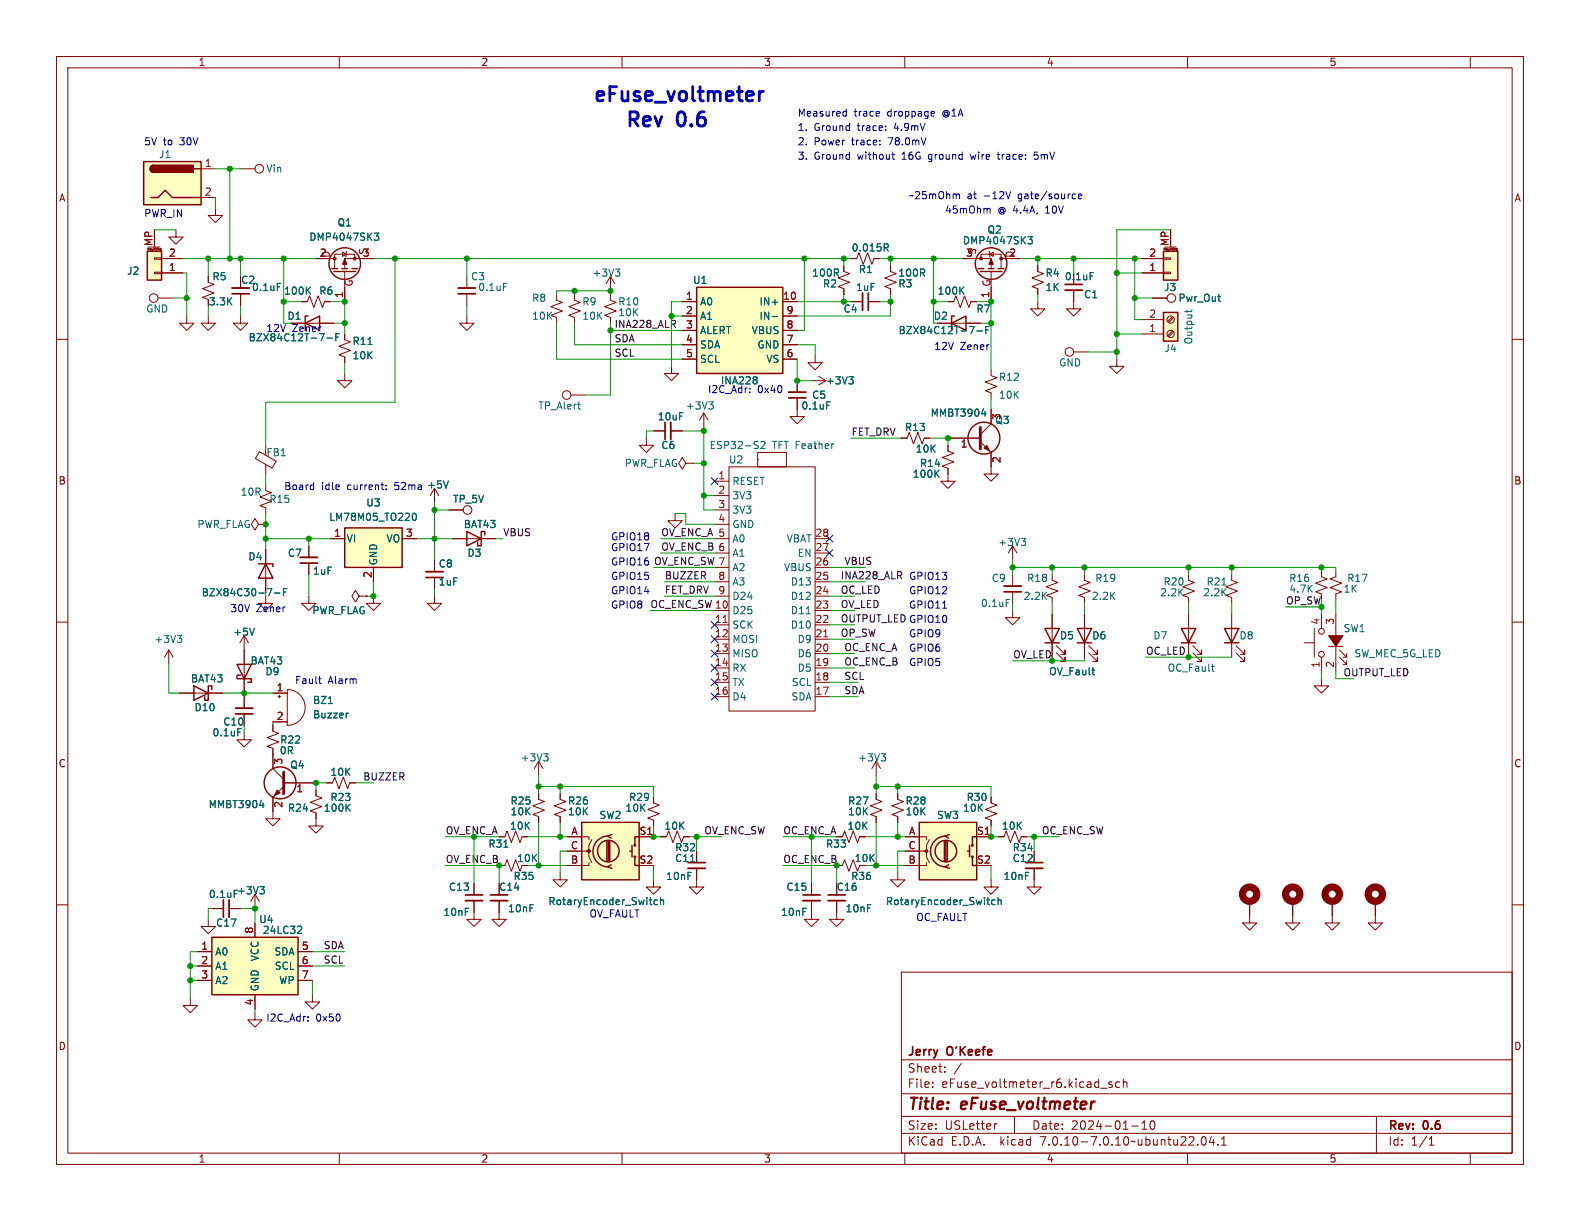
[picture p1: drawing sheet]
<svg xmlns="http://www.w3.org/2000/svg" width="279mm" height="216mm" viewBox="0 0 279 216" stroke-linecap="round" stroke-linejoin="round" font-family="sans-serif">
<g fill="none" stroke="#840000" stroke-width=".18">
<path d="M10 10h259.4v195.9h-259.4zM12 12h255.4v191.9h-255.4zM60 10v2M110 10v2M160 10v2M210 10v2M260 10v2M35.6 29.8h2.5M35.6 34.9h2.5M38.1 36.8v1.3h1.3l-1.3 1.3-1.3-1.3h1.3M42.5 29.8h2.6M10 60h2"/>
<path d="M26.1 44.2v-.3l.1 .2 .2-.2v.3M26.3 43.7h2M27.3 45.6h1.3v.2h-1.3zM27.3 48.1h1.3v.3h-1.3zM27.3 40.6v3.1M27.6 43.9v.3M27.8 43.9h.1M27.9 52.7h2.6M28.3 44.2v-.2h.2v.3M28.3 44.3h.2M28.3 44.2h.1M28.3 44.2h.2"/>
<path d="M28.5 44.3h.1M28.6 45.7h3.8M28.6 48.3h3.8M31.1 40.6v1.3h1.3l-1.3 1.3-1.3-1.3h1.3M33 55.9v1.3h1.3l-1.3 1.2-1.3-1.2h1.3M36.8 55.9v1.3h1.3l-1.3 1.2-1.2-1.2h1.2M36.8 48.9v1l1 .4-2 .8 2 .7-2 .8 1 .4M42.5 55.9v1.3h1.3l-1.3 1.2-1.2-1.2h1.2M42.5 51.9v2.1M53.3 53.3h1.1l.3-1 .8 2.1 .8-2.1 .7 2.1 .4-1.1h1M55.9 45.7h3.3M56.5 57.2h2.6"/>
<path d="M60.6 44.6l.6 .4-.6 .3zM61 59.1v1l1 .4-2.1 .7 2.1 .8-2.1 .7 1.1 .4v1M61 48v5.3M61.3 44.5l-.1 .1v.7l-.1 .2M62.7 45.7v-.7h-3.5v2.5M66 45.7h-5v1.8M82.5 55.9v1.3h1.3l-1.3 1.2-1.2-1.2h1.2M82.5 48.9v2M82.5 51.9v2.1M98.4 52.1v1l1 .4-2 .7 2 .8-2 .8 1 .3v1.1M101.6 52.1v1l1 .4-2 .7 2 .8-2 .8 1 .3v1.1M107.9 52.1v1l1.1 .4-2.1 .7 2.1 .8-2.1 .8 1 .3v1.1"/>
<path d="M107.9 48.9v2.5M107.9 48.9l-.7 1.3M107.9 48.9l.8 1.3M120.6 53.3h2.6M120.6 55.9h2.6M120.6 58.4h2.6M138.4 53.3h2.6M138.4 55.9h2.6M138.4 58.4h2.6M149.2 47v1l1 .4-2 .7 2 .8-2 .8 1 .4v1M150.5 45.7h1l.4-1 .8 2 .7-2 .8 2 .4-1h1M150.5 53.3h2"/>
<path d="M153.5 53.3h2.1M157.5 47v1l1 .4-2 .7 2 .8-2 .8 1 .4v1M165.7 57.2h7.7M167.6 53.3h1.1l.3-1 .8 2.1 .8-2.1 .7 2.1 .4-1.1h1M170.2 45.7h5.1v1.8M173.5 45.7v-.7h3.5v2.5M174.9 44.5l.1 .1v.7l.1 .2M175 45l.6-.4v.7zM175.3 48v5.3M177 45.7h3.3M183.5 53.3v1.3h1.3l-1.3 1.3-1.3-1.3h1.3M183.5 47v1l1 .4-2 .7 2 .8-2 .8 1 .4v1"/>
<path d="M189.9 51.3v3.3h1.2l-1.2 1.3-1.3-1.3h1.3M201.9 45.7h3.8M201.9 48.3h3.8M201.9 59.1h3.8M201.9 56.5h3.8M203.8 52.7h2.6M205.7 45.6h1.3v.2h-1.3zM205.7 48.1h1.3v.3h-1.3zM205.8 44.2v-.3l.1 .2 .2-.2v.3M206 43.7h2M207 40.6v3.1M207.3 43.9v.3"/>
<path d="M207.3 56l-.8 .8M207.3 58.5l-.8 .9M207.5 43.9h.1M207.5 56.2l-.8 .8M207.5 58.7l-.8 .9M208 44.3h.2M208 44.2h.1M208.1 44.2h.1M208.2 44h-.2v.2M208.2 44h.1M208.2 44.3h.1M208.2 44v.3"/>
<path d="M267.4 60h2M45.9 79.9l2.9 1.7-.7 1.2-2.9-1.7zM47 78.7v1.3M61 66v1.3h1.2l-1.2 1.3-1.3-1.3h1.3M101 69.9h2.5M114.3 77.5v1.2h1.3l-1.3 1.3-1.3-1.3h1.3M115.6 76.2h2M118.6 76.2h2M118.7 64.8v1.2h1.3l-1.3 1.3-1.2-1.3h1.2M120.6 61h2.6M120.6 63.5h2.6M124.5 73l-.8 1.3"/>
<path d="M124.5 73v2.6M124.5 73l.7 1.3M125.7 66h.1M138.4 61h2.6M138.4 63.5h2.6M141 70.4v3.3h1.2l-1.2 1.2-1.3-1.2h1.3M141 67.3v2M143.5 67.3h2.5M144.1 62.9v1.2h1.3l-1.3 1.3-1.2-1.3h1.2M144.8 66.5l1.2 .8M146 67.3l-1.2 .8M159.4 77.5h1l.4-1 .7 2 .8-2 .8 2 .3-1h1.1"/>
<path d="M167.6 78.7v1.1l1.1 .3-2.1 .8 2.1 .8-2.1 .7 1 .4v2.3h1.3l-1.3 1.3-1.2-1.3h1.2M167.6 77.5h5.8M173.4 78.1l1.9 1.9v3.8h1.2l-1.2 1.3-1.3-1.3h1.3M175.3 65.4v1l1 .4-2.1 .8 2.1 .7-2.1 .8 1.1 .4v1M175.3 72.4v2.5l-1.9 1.9M189.9 62.2h2.5M197.5 63.5v1.3h1.3l-1.3 1.2-1.3-1.2h1.3M45.7 92.7l-.6-1-.7 1 .7 1 .6-1h1.3M47 85.7v1l1 .4-2 .8 2 .7-2 .8 1 .4v1M47 92.7h.1M47 82.2v1.6M47 97.2v7.6"/>
<path d="M54.6 96.5v2.1M54.6 99.6v2M58.4 95.3h2.6M71.1 95.3h2.6M76.8 86.4l.8 1.2M76.8 86.4v2.5M76.8 99.1v2M76.8 86.4l-.7 1.2M79.4 90.2h2.5M80 95.3h7.6M119.4 90.8v1.3h1.2l-1.2 1.2-1.3-1.2h1.3M121.3 81.9l-.7-1-.6 1 .6 1 .7-1h1.3"/>
<path d="M122.6 81.9h.1M126.4 90.2h2.5M126.4 95.3h2.5M126.4 85.1h2.5M126.4 87.6h2.5M126.4 97.8h2.5M126.4 92.7h2.5M128.9 82.6h15.2v43.1h-15.2zM134 80h5.1v2.6h-5.1zM134 81.3h.1M144.1 95.3h2.6M144.1 97.8h2.6"/>
<path d="M179.1 96.5l-.8 1.3M179.1 96.5v2.6M179.1 96.5l.7 1.3M10 110h2M29.8 114.9l-.7 1.3M29.8 114.9v2.6M29.8 114.9l.8 1.3M43.2 112.4v10.2M43.2 112.4l-.8 1.3M43.2 112.4l.7 1.3M47 105.4v1.3h1.3l-1.3 1.3-1.3-1.3h1.3M54.6 105.4v1.3h1.3l-1.3 1.3-1.3-1.3h1.3"/>
<path d="M63.5 105.4l-.6-1-.7 1 .7 1 .6-1h1.3M64.8 105.4h.1M66 105.4v1.3h1.3l-1.3 1.3-1.2-1.3h1.2M66 100.3v2.6M76.8 105.4v1.3h1.3l-1.3 1.3-1.2-1.3h1.2M76.8 102.1v2M126.4 108h2.5M126.4 110.5h2.5M126.4 113h2.5M126.4 115.6h2.5M126.4 118.1h2.5M126.4 105.4h2.5"/>
<path d="M126.4 102.9h2.5M126.4 100.3h2.5M144.1 108h2.6M144.1 110.5h2.6M144.1 113h2.6M144.1 115.6h2.6M144.1 118.1h2.6M144.1 105.4h2.6M144.1 102.9h2.6M144.1 100.3h2.6M179.1 108v1.2h1.2l-1.2 1.3-1.3-1.3h1.3M179.1 101.6v2"/>
<path d="M179.1 104.6v2.1M186.1 101.6v1l1 .4-2.1 .8 2.1 .7-2.1 .8 1.1 .4v1M186.1 108.6v7.6M186.8 115.4l1.5 1.6v-.8v.8h-.7M186.8 114.2l1.5 1.5v-.8v.8h-.7M191.8 101.6v1l1 .4-2 .8 2 .7-2 .8 1 .4v1M191.8 108.6v7.6M192.5 115.4l1.6 1.6v-.8v.8h-.8M192.5 114.2l1.6 1.5v-.8v.8h-.8M210.2 101.6v1l1 .4-2 .8 2 .7-2 .8 1 .4v1M210.2 108.6v7.6M210.9 115.4l1.6 1.6v-.8v.8h-.8"/>
<path d="M210.9 114.2l1.6 1.5v-.8v.8h-.8M217.8 101.6v1l1 .4-2 .8 2 .7-2 .8 1 .4v1M217.8 108.6v7.6M218.6 115.4l1.5 1.6v-.8v.8h-.8M218.6 114.2l1.5 1.5v-.8v.8h-.8M230.6 113.7h1.8M232.4 111.1v5.1M233.7 101v1l1 .4-2 .7 2 .8-2 .7 1 .4v1M233.7 108.6v2.5M233.7 116.2v2.5M234.9 114.3h2.6M236.2 101v1l-1 .4 2 .7-2 .8 2 .7-1 .4v1"/>
<path d="M236.2 108.6v10.1M236.9 116.2l1.2 1.3M236.9 114.9l1.2 1.3M238.1 116.8v.7h-.6M238.1 115.6v.6h-.6M267.4 110h2M31.7 122.6h7.7M43.2 129.5v1.3h1.2l-1.2 1.3-1.3-1.3h1.3M43.2 123.2v2M43.2 126.2v2.1M48.3 128.3v1l1 .4-2.1 .7 2.1 .8-2.1 .8 1.1 .3v3.6l1.9 1.9M48.3 122.6h2.5"/>
<path d="M48.3 127.6h2.5M49.1 123.2h.6M49.4 122.9v.5M50.2 139.1l-1.9 1.9v3.8h1.2l-1.2 1.3-1.3-1.3h1.3M50.2 138.4h5.7M50.8 121.9a3.2 3.2 0 0 1 3.2 3.2 3.2 3.2 0 0 1-3.2 3.2zM55.9 139.7v1l1 .4-2 .8 2 .7-2 .8 1 .4v2.3h1.2l-1.2 1.2-1.3-1.2h1.3M57.8 138.4h1l.4-1 .7 2 .8-2 .8 2 .3-1h1.1M95.2 134.6v2.6M95.2 134.6l-.7 1.3M95.2 134.6l.8 1.3M126.4 123.2h2.5"/>
<path d="M126.4 120.7h2.5M144.1 123.2h2.6M144.1 120.7h2.6M154.9 134.6v2.6M154.9 134.6l-.7 1.3M154.9 134.6l.8 1.3M233.7 120v1.3h1.2l-1.2 1.3-1.3-1.3h1.3M10 160h2M45.1 158.1v2.6M45.1 158.1l-.8 1.3M45.1 158.1l.7 1.3M83.8 159.3v3.3h1.3l-1.3 1.2-1.3-1.2h1.3"/>
<path d="M83.8 156.2v2M88.3 148h1l.4-1.1 .7 2.1 .8-2.1 .7 2.1 .4-1h1M88.3 153h1l.4-1 .7 2.1 .8-2.1 .7 2.1 .4-1.1M88.3 159.3v3.3h1.2l-1.2 1.2-1.3-1.2h1.3M95.2 140.3v1.1l1.1 .3-2.1 .8 2.1 .8-2.1 .7 1 .4v1M99.1 154.3v1.3h1.2l-1.2 1.2-1.3-1.2h1.3M99.1 140.3v1.1l1 .3-2.1 .8 2.1 .8-2.1 .7 1.1 .4v1M100.3 148h3.8v.5M100.3 150.5h3.8v1l.5 1M104.1 152.5v.5h-3.8M104.6 148.5l-.5 1v1h-.5M113 148h2.6"/>
<path d="M115.6 141v1l1 .4-2 .7 2 .8-2 .8 1 .3v1.1M115.6 155.6v1.2h1.2l-1.2 1.3-1.3-1.3h1.3M116.8 148h1.1l.3-1.1 .8 2.1 .8-2.1 .7 2.1 .4-1h1M123.2 153.5v3.3h1.3l-1.3 1.3-1.3-1.3h1.3M123.2 150.5v2M143.5 159.3v3.3h1.3l-1.3 1.2-1.3-1.2h1.3M143.5 156.2v2M148 159.3v3.3h1.2l-1.2 1.2-1.3-1.2h1.3M148 148h1l.4-1.1 .7 2.1 .8-2.1 .7 2.1 .4-1h1M148 153h1l.4-1 .7 2.1 .8-2.1 .7 2.1 .4-1.1M154.9 140.3v1.1l1.1 .3-2.1 .8 2.1 .8-2.1 .7 1 .4v1M158.7 140.3v1.1l1.1 .3-2.1 .8 2.1 .8-2.1 .7 1 .4v1"/>
<path d="M158.7 154.3v1.3h1.3l-1.3 1.2-1.2-1.2h1.2M160 148h3.8v.5M160 150.5h3.8v1l.5 1M163.8 152.5v.5h-3.8M164.3 148.5l-.5 1v1h-.5M172.7 148h2.6M175.3 141v1l1 .4-2.1 .7 2.1 .8-2.1 .8 1.1 .3v1.1M175.3 155.6v1.2h1.2l-1.2 1.3-1.3-1.3h1.3M176.5 148h1l.4-1.1 .8 2.1 .8-2.1 .7 2.1 .4-1h1M182.9 153.5v3.3h1.2l-1.2 1.3-1.3-1.3h1.3M182.9 150.5v2M221 159.4v3.8h1.2l-1.2 1.3-1.3-1.3h1.3"/>
<path d="M228.6 159.4v3.8h1.3l-1.3 1.3-1.3-1.3h1.3M235.6 159.4v3.8h1.3l-1.3 1.3-1.3-1.3h1.3M243.2 159.4v3.8h1.3l-1.3 1.3-1.3-1.3h1.3M267.4 160h2M33.7 176.5v1.3h1.2l-1.2 1.3-1.3-1.3h1.3M34.9 168.3h2.6M34.9 170.8h2.6M34.9 173.4h2.6M36.8 162.6v1.2h1.3l-1.3 1.3-1.2-1.3h1.2M37.5 160.7h2M40.5 160.7h2M45.1 179.1v1.2h1.3l-1.3 1.3-1.3-1.3h1.3"/>
<path d="M45.1 163.2v2.5M45.1 175.9v2.5M52.7 168.3h2.5M52.7 170.8h2.5M52.7 173.4h2.5M55.2 175.9v1.3h1.3l-1.3 1.2-1.2-1.2h1.2M159.4 171.9h108v32h-108zM159.4 197.4h108M159.4 193.4h108M159.4 187.4h108M164.9 192.1v.2M164.9 191.4v.1"/>
<path d="M167.1 189.4v.2M167.1 188.7v.1M170 188l-1.3 1.9M176.3 198.7l-.3 .1M179.4 197.4v3M194.6 192.4h1.2M196.6 191.4l-.3-.1-.2 .2v.2l.5 .2v.3h-.5M198 191.4l-.4-.1-.3 .3v.4l.1 .2h.6M198.6 191.4l.3-.1 .3 .1 .1 .9M198.6 190.8v1.5M200.1 199.1h1.2M201.9 199.7h.9"/>
<path d="M201.9 198.6l.5-.4v1.5M203.6 198.3l.1-.1a.81 .81 0 0 1 .6 .6 .81 .81 0 0 1-.3 .8l-.1 .1a.81 .81 0 0 1-.6-.6 .81 .81 0 0 1 .3-.8zM243.4 197.4v6.5M60 203.9v2M110 203.9v2M159.4 200.4h108M160 203.9v2M210 203.9v2M211.8 202.3v.2M212.6 201.1l.2-.1a.81 .81 0 0 1 .6 .6 .81 .81 0 0 1-.3 .8l-.2 .1a.81 .81 0 0 1-.3-1.4zM214.2 200.9l-.3 1.1h.9M214.6 201.5v1"/>
<path d="M215.4 202.3v.2M216 202.5h.9M216 201.4l.4-.4v1.5M252.7 202.5h.9M252.7 201.4l.4-.4v1.5M260 203.9v2"/>
<circle cx="45.8" cy="29.8" r=".76"/>
<circle cx="27.2" cy="52.7" r=".76"/>
<circle cx="207" cy="56.5" r=".63"/>
<circle cx="207" cy="59.1" r=".63"/>
<circle cx="207.1" cy="52.7" r=".76"/>
<circle cx="100.2" cy="69.8" r=".76"/>
<circle cx="189.1" cy="62.2" r=".76"/>
<circle cx="82.7" cy="90.2" r=".76"/>
<circle cx="233.7" cy="111.6" r=".51"/>
<circle cx="233.7" cy="115.7" r=".51"/>
</g>
<path d="M193.4 194.8h.2" fill="none" stroke="#840000" stroke-width=".4"/>
<g fill="#840000" stroke="#840000" stroke-width=".18">
<path d="M234.9 112.4h2.6l-1.3 1.9z"/>
<path d="M49 139.7l.5 .5-1 .5z"/>
<path d="M61 45.7l.3 1h-.7z"/>
<path d="M175.3 45.7l.3 1h-.7z"/>
<path d="M174 79.2l.5-.5 .5 1.1z"/>
<circle cx="163.8" cy="150.5" r=".25"/>
<circle cx="62.7" cy="45.7" r=".25"/>
<circle cx="59.2" cy="45.7" r=".25"/>
<circle cx="173.5" cy="45.7" r=".25"/>
<circle cx="177" cy="45.7" r=".25"/>
<circle cx="104.1" cy="150.5" r=".25"/>
</g>
<g fill="none" stroke="#840000" stroke-width="1.3">
<circle cx="221" cy="158.1" r="1.27"/>
<circle cx="228.6" cy="158.1" r="1.27"/>
<circle cx="235.6" cy="158.1" r="1.27"/>
<circle cx="243.2" cy="158.1" r="1.27"/>
</g>
<g fill="none" stroke="#006464" stroke-width=".18">
<path d="M49 50.1h.6M54.3 51.3l.6 .7M54.9 50.7l-.7 .8M57.8 59.8h1M59.4 59.6h.4M60 59h-.6v1.3M66.2 41.2h.8l-.4 .5 .3 .1v.6l-.2 .1-.4-.1M89 50.1h.6M108.8 47.6h.8l-.4 .5M109.4 48.1l.2 .2v.3l-.2 .2M136.6 56h.9M156.4 43.1h.4l.3 .3-.1 .3-.6 .1"/>
<path d="M156.7 43.8l.4 .6M169.9 51.3l.6 .7M170.5 50.7l-.8 .8M172.8 58.5h.9M174.3 58.3h.4M174.9 57.7h-.6v1.3M181.8 41.9h.7l-.4 .4 .4 .2v.5l-.2 .1h-.5M192.8 48.2h.6M209.9 54.8v.5M210.8 54.8l-.2 .3h-1.1M215.3 52.4h.5M215.7 53.3h.1"/>
<path d="M65.1 60.9h.7M102.2 71.5h.4M102.5 72.3h.1M125.3 71.1h.8l-.4 .4M125.9 71.5l.2 .3v.3l-.2 .2M133.8 66.7l.1 .2-.1 .2M133.8 67.2l.1 .2-.1 .4M134.6 78.2l.4-.2 .3 .4-.8 .9h.8M146.2 71.1h.6M150.1 66.6h.8l-.4 .5M150.6 67.1l.3 .2v.3l-.3 .3M173.6 73.2h.8"/>
<path d="M174.2 72.8v.8M72.9 91.2l.1-.3 .2-.2a.68 .68 0 0 1 .4 .7 .68 .68 0 0 1-.4 .6l-.2-.1-.1-.4M79.3 85l-.4 1.3M165.5 83.7l.6 .7M166.1 83.1l-.8 .8M180.6 95.2h.8l-.5 .5M181.1 95.7l.3 .2v.3l-.3 .3M31.4 112.3h.7l-.4 .5M31.9 112.8l.2 .3v.3l-.2 .2M45 111.1l-.4 1.2M47.2 104.1h.9l-.6 1.3M48.6 104.9h.9"/>
<path d="M50.1 104.7h.4M50.7 104.1h-.6v1.3M142.6 108.5h.7M177.9 106h.6M193.1 118.5h.5M193.5 119.3h.1M214.2 117.8h.5M214.5 118.6l.2 .1M216.1 103.4h.7M58.1 124.4h.7M61.6 126.1l-.3 .1M96.1 133.3h.8l-.4 .5"/>
<path d="M96.7 133.8l.2 .2v.3l-.2 .3M155.8 133.3h.8l-.4 .5M156.4 133.8l.2 .2v.3l-.2 .3M45.9 142.4h.8M46 156.8h.7l-.4 .5M46.5 157.3l.2 .2v.3l-.2 .3M46.5 142v.8M61.4 142.7l.5 .8M61.9 142.2l-.7 .7M89.1 149.8h.7M116.3 159.2l-.4-.1-.2 .3 .1 .5h.5M116.8 159.2l.2-.1 .3 .1 .1 .8"/>
<path d="M116.8 158.7v1.3M122.1 152.3h.7M176 159.2l-.4-.1-.2 .3 .1 .5h.5M176.5 159.2l.2-.1 .3 .1v.8M176.5 158.7v1.3M52.8 163.8h.4l.2 .3-.8 .9h.8"/>
</g>
<g fill="none" stroke="#840000" stroke-width=".25">
<path d="M25.4 28.6h10.2v7.6h-10.2zM26.7 34.9h1.2l1.3-1.2 1.3 1.2h5.1M27.2 29.2a.64 .64 0 0 0-.7 .6 .64 .64 0 0 0 .7 .7M34.3 29.8h1.3M26 44.5h2.6v5h-2.6zM54 57.2l2.5-1.3v2.5zM54.5 55.9h-.5v2.5M58.7 47.5h1M59.1 48h3.8M60.5 47.5h1M62.2 47.5h1M123.2 50.8h15.2v15.2h-15.2z"/>
<path d="M168.3 57.2l2.5-1.3v2.5zM168.8 55.9h-.5v2.5M173 47.5h1M173.4 48h3.8M174.8 47.5h1M176.5 47.5h1M205.7 44.5h2.6v5h-2.6zM205.7 55.2h2.6v5.1h-2.6zM45.7 99.7h2.6v.5M47 99.7l1.3 2.5h-2.6zM61 93.3h10.1v7h-10.1zM82.5 94l2.6 1.3-2.6 1.2z"/>
<path d="M85.7 94.6v-.6h-.6v2.5h-.6v-.6M41.9 117.5h2.5l-1.2 2.5zM42.5 119.4h-.6v.6h2.5v.7h-.6M184.8 111.1h2.5l-1.2 2.6zM184.8 113.7h2.5M190.5 111.1h2.5l-1.2 2.6zM190.5 113.7h2.5M208.9 111.1h2.6l-1.3 2.6zM208.9 113.7h2.6M216.5 111.1h2.6l-1.3 2.6zM216.5 113.7h2.6M34.3 121.3l2.5 1.3-2.5 1.2z"/>
<path d="M37.5 121.9v-.6h-.7v2.5h-.6v-.6M102.9 145.4h10.1v10.2h-10.1zM107.3 148.7v3.6M107.6 147.8a2.73 2.73 0 0 0-2.7 2.8 2.73 2.73 0 0 0 2.7 2.7M107.6 148.7v3.6M107.8 148.7v3.6M108.1 152.9l-.7 .4 .8 .2M108.2 147.6l-.8 .2 .7 .4M111.4 150.5h.4M111.8 149.5v2M112.3 151.5v1.5h.7M113 148h-.7v1.5"/>
<path d="M162.6 145.4h10.1v10.2h-10.1zM167 148.7v3.6M167.3 147.8a2.73 2.73 0 0 0-2.8 2.8 2.73 2.73 0 0 0 2.8 2.7M167.3 148.7v3.6M167.5 148.7v3.6M167.8 152.9l-.7 .4 .8 .2M167.9 147.6l-.8 .2 .7 .4M171.1 150.5h.3M171.4 149.5v2M172 151.5v1.5h.7M172.7 148h-.7v1.5M37.5 165.7h15.2v10.2h-15.2z"/>
<circle cx="61" cy="46.6" r="2.79"/>
<circle cx="175.3" cy="46.6" r="2.79"/>
<circle cx="174" cy="77.5" r="2.82"/>
<circle cx="49.5" cy="138.4" r="2.82"/>
<circle cx="107.6" cy="150.5" r="1.9"/>
<circle cx="112.3" cy="149.5" r=".13"/>
<circle cx="112.3" cy="151.5" r=".13"/>
<circle cx="167.3" cy="150.5" r="1.9"/>
<circle cx="172" cy="151.5" r=".13"/>
<circle cx="172" cy="149.5" r=".13"/>
</g>
<g fill="none" stroke="#840000" stroke-width=".33">
<path d="M41 50.9h3.1M81 50.9h3.1M152.5 51.8v3.1M188.3 51.3h3.1M118.6 74.7v3M139.4 69.3h3.1M53.1 98.6h3M75.3 101.1h3.1M177.5 103.6h3.1M41.7 125.2h3M40.5 159.1v3.1M82.3 159.3h3"/>
<path d="M86.7 159.3h3.1M121.7 153.5h3M142 159.3h3M146.4 159.3h3.1M181.4 153.5h3"/>
</g>
<g fill="none" stroke="#840000" stroke-width=".3">
<path d="M41 51.9h3.1M81 51.9h3.1M153.5 51.8v3.1M188.3 50.3h3.1M117.6 74.7v3M139.4 70.4h3.1M53.1 99.6h3M75.3 102.1h3.1M177.5 104.6h3.1M41.7 126.2h3M39.5 159.1v3.1M82.3 158.2h3"/>
<path d="M86.7 158.2h3.1M121.7 152.5h3M142 158.2h3M146.4 158.2h3.1M181.4 152.5h3"/>
</g>
<g fill="#ffffc2" stroke="#ffffc2" stroke-width=".18">
<path d="M37.5 165.7h15.2v10.2h-15.2z"/>
<path d="M162.6 145.4h10.1v10.2h-10.1z"/>
<path d="M26 44.5h2.6v5h-2.6z"/>
<path d="M123.2 50.8h15.2v15.2h-15.2z"/>
<path d="M25.4 28.6h10.2v7.6h-10.2z"/>
<path d="M61 93.3h10.1v7h-10.1z"/>
<path d="M205.7 44.5h2.6v5h-2.6z"/>
<path d="M205.7 55.2h2.6v5.1h-2.6z"/>
<path d="M102.9 145.4h10.1v10.2h-10.1z"/>
</g>
<path d="M173.4 75.6v3.8M50.2 136.5v3.8" fill="none" stroke="#840000" stroke-width=".51"/>
<g fill="#840000" stroke="#840000" stroke-width=".25">
<path d="M26.7 29.4l.5-.2v1.3a.64 .64 0 0 1-.6-.4 .64 .64 0 0 1 .1-.7z"/>
<path d="M27.2 29.2h7v1.3h-7z"/>
</g>
<path d="M127.9 110.1h.7M145.7 112.6h.7" fill="none" stroke="#a90000" stroke-width=".18"/>
<g fill="none" stroke="#0000c2" stroke-width=".18">
<path d="M149.3 19.7l.4 .1M149.7 19.3v1.2M155.5 19.8v.2l-.6 .1M164.8 19.7l.4 .1 .1 .2-.6 .1M149.7 20.5h-.4M155.6 25.5v.1M155.6 24.8v.2M156.6 23v.1M156.6 22.3v.1M157.7 27.3h.5M157.9 28.1l.3 .1M165.2 20.5h-.4"/>
<path d="M169.5 34.3l.1 .2v.6M171.6 27.3l.3 .9M174.7 36.8l.4 .2v.7M176.3 27.3h.5M176.5 26.9v1.1l.3 .2M178.7 33.9l-.4 1.2M182.9 28l.1 .2 .5-.1M183.5 26.9h-.6v.6l.1-.1h.5M190.1 34.3l.1 .1M190.2 35.1h-.1M190.7 34.7l.6-.1-.1-.2-.3-.1-.2 .2 .1 .6h.4M132.6 69.3v.1"/>
<path d="M55.3 85.7l.2 .1M55.5 85.3v1.3M55.5 86.5l-.2 .1M68.3 86.5v.1M68.3 85.8v.1M166.7 107.5h.7M56.3 120h.5M56.5 120.7l.3 .2M54.5 179.8v.1M54.5 180.4v.2"/>
</g>
<path d="M134.3 16.2v1.6M135 16.2a.64 .64 0 0 0-.7 .4" fill="none" stroke="#0000c2" stroke-width=".5"/>
<g fill="none" stroke="#009600" stroke-width=".18">
<path d="M38.1 29.8h4.4M38.1 34.9v1.9M40.6 29.8v15.9M27.3 40.6h3.8M30.5 52.7h2.5M32.4 45.7h23.5M32.4 48.3h.6v7.6M36.8 45.7v3.2M36.8 54v1.9M42.5 45.7v3.2M42.5 54v1.9M50.2 45.7v11.5h1.2"/>
<path d="M50.2 53.3h3.1M58.4 53.3h2.6M59.1 57.2h1.9M61 51.4v7.7M66 45.7h84.5M69.8 45.7v25.4h-22.8v7.6M82.5 45.7v3.2M82.5 54v1.9M98.4 52.1v-.7h9.5v.7M98.4 57.2v6.3h22.2M101.6 57.2v3.8h19M101.6 51.4v.7"/>
<path d="M107.9 58.4h12.7M107.9 57.2v12.7h-4.4M118.7 55.9h1.9M120.6 53.3h-1.9v11.5M141 53.3h9.5M142.2 45.7v12.7h-1.2M149.2 45.7v1.3M149.2 52.1v1.2M155.6 45.7h14.6M155.6 53.3h1.9M157.5 45.7v1.3M157.5 52.1v3.8h-16.5"/>
<path d="M165.1 53.3h2.5M165.1 45.7v11.5M172.7 53.3h2.6v12.1M173.4 57.2h1.9M180.3 45.7h21.6M183.5 45.7v1.3M183.5 52.1v1.2M189.9 45.7v2.6M197.5 48.3h4.4M197.5 59.1h4.4M200.7 52.7h3.1M200.7 45.7v10.8h1.2"/>
<path d="M207 40.6h-9.5v22.9M61 64.1v1.9M115.6 76.2h-1.3v1.3M120.6 76.2h3.9M124.5 75.6v14.6h1.9M141 63.5v3.8h2.5M141 61h3.1v1.9M150.5 77.5h8.9M164.5 77.5h3.1v1.2M175.3 70.5v1.9M192.4 62.2h5.1M47 95.3h11.4"/>
<path d="M47 83.8v1.9M47 90.8v6.4M54.6 95.3v1.2M73.7 95.3h6.3M76.8 88.9v10.2M76.8 90.2h2.6M87.6 95.3h1.3M116.8 95.3h9.6M116.8 97.8h9.6M119.4 90.8h1.9v1.9h5.1M122.6 81.9h1.9M124.5 87.6h1.9"/>
<path d="M179.1 99.1v2.5M29.8 117.5v5.1h1.9M54.6 101.6v3.8M66 102.9v2.5h-1.2M76.8 104.1v1.3M114.9 108h11.5M115.6 100.3h10.8M117.5 105.4h8.9M117.5 102.9h8.9M146.7 105.4h4.4M146.7 100.3h6.3M146.7 108h4.4"/>
<path d="M146.7 102.9h6.3M146.7 115.6h4.4M146.7 113h4.4M146.7 118.1h4.4M146.7 110.5h4.4M179.1 100.3h57.1v.7M179.1 106.7v1.3M186.1 100.3v1.3M186.1 106.7v1.9M191.8 100.3v1.3M191.8 106.7v1.9M191.8 116.2v.6h-12.7"/>
<path d="M202.6 116.2h15.2M210.2 100.3v1.3M210.2 106.7v1.9M217.8 100.3v1.3M217.8 106.7v1.9M227.3 107.3h6.4v1.3M233.7 100.3v.7M233.7 118.7v1.3M236.2 118.7v1.3h3.2M236.2 106v2.6M39.4 122.6h8.9M43.2 122.6v.6"/>
<path d="M43.2 128.3v1.2M48.3 127.6v.7M57.8 138.4h-1.9v1.3M62.9 138.4h3.1M95.2 139.1h20.4v1.9M95.2 137.2v3.1M99.1 139.1v1.2M146.7 123.2h5.1M146.7 120.7h5.1M154.9 139.1h20.4v1.9M154.9 137.2v3.1M158.7 139.1v1.2"/>
<path d="M78.7 153h9.6v3.2M78.7 148h9.6M83.8 148v8.2M93.3 153h7M93.3 148h7M95.2 145.4v7.6M99.1 145.4v2.6M100.3 150.5h-1.2v3.8M115.6 146.1v1.9h1.2M115.6 153v2.6M121.9 148h5.7M123.2 148v2.5"/>
<path d="M138.4 153h9.6v3.2M138.4 148h9.6M143.5 148v8.2M153 153h7M153 148h7M154.9 145.4v7.6M158.7 145.4v2.6M160 150.5h-1.3v3.8M175.3 146.1v1.9h1.2M175.3 153v2.6M181.6 148h5.7M182.9 148v2.5"/>
<path d="M33.7 170.8h1.2M33.7 173.4h1.2M34.9 168.3h-1.2v8.2M37.5 160.7h-.7v1.9M42.5 160.7h2.6v2.5M45.1 178.4v.7M55.2 168.3h5.8M55.2 170.8h5.8M55.2 173.4v2.5"/>
</g>
<g fill="none" stroke="#000084" stroke-width=".18">
<path d="M125.8 84.5l1.2 1.2M127 84.5l-1.2 1.2M146.1 97.2l1.2 1.2M146.1 94.6l1.2 1.3M147.3 97.2l-1.2 1.2M147.3 94.6l-1.2 1.3M125.8 117.5l1.2 1.2M125.8 109.9l1.2 1.2M125.8 112.4l1.2 1.2M125.8 115l1.2 1.2M127 117.5l-1.2 1.2M127 109.9l-1.2 1.2"/>
<path d="M127 115l-1.2 1.2M127 112.4l-1.2 1.2M125.8 120l1.2 1.3M125.8 122.6l1.2 1.2M127 120l-1.2 1.3M127 122.6l-1.2 1.2"/>
</g>
<g fill="#009600" stroke="#009600" stroke-width=".18">
<circle cx="175.3" cy="57.2" r=".46"/>
<circle cx="197.5" cy="59.1" r=".46"/>
<circle cx="197.5" cy="62.2" r=".46"/>
<circle cx="200.7" cy="52.7" r=".46"/>
<circle cx="197.5" cy="48.3" r=".46"/>
<circle cx="165.1" cy="45.7" r=".46"/>
<circle cx="165.1" cy="53.3" r=".46"/>
<circle cx="175.3" cy="53.3" r=".46"/>
<circle cx="189.9" cy="45.7" r=".46"/>
<circle cx="183.5" cy="45.7" r=".46"/>
<circle cx="118.7" cy="55.9" r=".46"/>
<circle cx="141" cy="67.3" r=".46"/>
<circle cx="157.5" cy="45.7" r=".46"/>
<circle cx="149.2" cy="53.3" r=".46"/>
<circle cx="149.2" cy="45.7" r=".46"/>
<circle cx="157.5" cy="53.3" r=".46"/>
<circle cx="186.1" cy="100.3" r=".46"/>
<circle cx="191.8" cy="100.3" r=".46"/>
<circle cx="200.7" cy="45.7" r=".46"/>
<circle cx="179.1" cy="100.3" r=".46"/>
<circle cx="210.2" cy="100.3" r=".46"/>
<circle cx="217.8" cy="100.3" r=".46"/>
<circle cx="233.7" cy="100.3" r=".46"/>
<circle cx="182.9" cy="148" r=".46"/>
<circle cx="210.2" cy="116.2" r=".46"/>
<circle cx="167.6" cy="77.5" r=".46"/>
<circle cx="124.5" cy="76.2" r=".46"/>
<circle cx="107.9" cy="58.4" r=".46"/>
<circle cx="107.9" cy="51.4" r=".46"/>
<circle cx="142.2" cy="45.7" r=".46"/>
<circle cx="33" cy="52.7" r=".46"/>
<circle cx="36.8" cy="45.7" r=".46"/>
<circle cx="61" cy="53.3" r=".46"/>
<circle cx="40.6" cy="45.7" r=".46"/>
<circle cx="50.2" cy="53.3" r=".46"/>
<circle cx="47" cy="95.3" r=".46"/>
<circle cx="47" cy="92.7" r=".46"/>
<circle cx="61" cy="57.2" r=".46"/>
<circle cx="82.5" cy="45.7" r=".46"/>
<circle cx="69.8" cy="45.7" r=".46"/>
<circle cx="54.6" cy="95.3" r=".46"/>
<circle cx="76.8" cy="95.3" r=".46"/>
<circle cx="101.6" cy="51.4" r=".46"/>
<circle cx="124.5" cy="81.9" r=".46"/>
<circle cx="124.5" cy="87.6" r=".46"/>
<circle cx="50.2" cy="45.7" r=".46"/>
<circle cx="42.5" cy="45.7" r=".46"/>
<circle cx="40.6" cy="29.8" r=".46"/>
<circle cx="76.8" cy="90.2" r=".46"/>
<circle cx="66" cy="105.4" r=".46"/>
<circle cx="43.2" cy="122.6" r=".46"/>
<circle cx="95.2" cy="139.1" r=".46"/>
<circle cx="95.2" cy="153" r=".46"/>
<circle cx="55.9" cy="138.4" r=".46"/>
<circle cx="45.1" cy="160.7" r=".46"/>
<circle cx="33.7" cy="170.8" r=".46"/>
<circle cx="33.7" cy="173.4" r=".46"/>
<circle cx="99.1" cy="148" r=".46"/>
<circle cx="99.1" cy="139.1" r=".46"/>
<circle cx="115.6" cy="148" r=".46"/>
<circle cx="123.2" cy="148" r=".46"/>
<circle cx="154.9" cy="139.1" r=".46"/>
<circle cx="158.7" cy="139.1" r=".46"/>
<circle cx="154.9" cy="153" r=".46"/>
<circle cx="175.3" cy="148" r=".46"/>
<circle cx="158.7" cy="148" r=".46"/>
</g>
<g font-size="3.5" fill="#0000c2">
<text x="104.8" y="18.2">eFuse_voltmeter</text>
<text x="110.5" y="22.6">Rev</text>
<text x="119.9" y="22.6">0.6</text>
</g>
<g font-size="2.8" fill="#840000">
<text x="160.4" y="196.8">Title:</text>
<text x="170.1" y="196.8">eFuse_voltmeter</text>
</g>
<g font-size="2.1" fill="#840000">
<text x="160.4" y="189.9">Sheet:</text>
<text x="160.4" y="187.1">Jerry</text>
<text x="167.6" y="187.1">O'Keefe</text>
<text x="160.4" y="192.6">File:</text>
<text x="166.5" y="192.6">eFuse_voltmeter_r6.kicad_sch</text>
<text x="160.4" y="202.8">KiCad</text>
<text x="160.4" y="200">Size:</text>
<text x="167.1" y="200">USLetter</text>
<text x="168.1" y="202.8">E.D.A.</text>
<text x="177" y="202.8">kicad</text>
<text x="182.4" y="200">Date:</text>
<text x="184.2" y="202.8">7.0.10-7.0.10~ubuntu22.04.1</text>
<text x="189.4" y="200">2024-01-10</text>
<text x="245.4" y="200.2">Rev:</text>
<text x="245.4" y="202.8">Id:</text>
<text x="249.5" y="202.8">1/1</text>
<text x="251.8" y="200.2">0.6</text>
</g>
<g font-size="1.8" fill="#840000">
<text x="35" y="11.9">1</text>
<text x="85" y="11.9">2</text>
<text x="135" y="11.9">3</text>
<text x="185" y="11.9">4</text>
<text x="235" y="11.9">5</text>
<text x="10.3" y="35.9">A</text>
<text x="267.7" y="35.9">A</text>
<text x="58.5" y="45.7" transform="rotate(-90 58.5 45.7)">D</text>
<text x="172.8" y="45.2" transform="rotate(-90 172.8 45.2)">S</text>
<text x="42.6" y="50.4">C2</text>
<text x="62.6" y="50.8" transform="rotate(-90 62.6 50.8)">G</text>
<text x="175" y="52.8" transform="rotate(-90 175 52.8)">1 G</text>
<text x="188.2" y="49.8">0.1uF</text>
<text x="36.8" y="54.2">3.3K</text>
<text x="51.7" y="58.8">Zener</text>
<text x="10.3" y="85.9">B</text>
<text x="267.7" y="85.9">B</text>
<text x="10.3" y="135.9">C</text>
<text x="267.7" y="135.9">C</text>
<text x="91.3" y="152.6">10K</text>
<text x="151" y="152.6">10K</text>
<text x="88.2" y="157.7">C14</text>
<text x="147.9" y="157.7">C16</text>
<text x="10.3" y="185.9">D</text>
<text x="267.7" y="185.9">D</text>
<text x="35" y="205.8">1</text>
<text x="85" y="205.8">2</text>
<text x="135" y="205.8">3</text>
<text x="185" y="205.8">4</text>
<text x="235" y="205.8">5</text>
</g>
<g font-size="1.8" fill="#0000c2">
<text x="141" y="20.7">Measured</text>
<text x="141" y="23.2">1.</text>
<text x="144" y="23.2">Ground</text>
<text x="151" y="20.7">trace</text>
<text x="151.8" y="23.2">trace:</text>
<text x="157" y="20.7">droppage</text>
<text x="158.4" y="23.2">4.9mV</text>
<text x="167" y="20.7">@1A</text>
<text x="25.4" y="25.8">5V</text>
<text x="28.9" y="25.8">to</text>
<text x="31.9" y="25.8">30V</text>
<text x="141" y="25.8">2.</text>
<text x="141" y="28.3">3.</text>
<text x="144" y="25.8">Power</text>
<text x="144" y="28.3">Ground</text>
<text x="150.8" y="25.8">trace:</text>
<text x="151.8" y="28.3">without</text>
<text x="157.4" y="25.8">78.0mV</text>
<text x="159.8" y="28.3">16G</text>
<text x="164.6" y="28.3">ground</text>
<text x="172.3" y="28.3">wire</text>
<text x="177.3" y="28.3">trace:</text>
<text x="183.9" y="28.3">5mV</text>
<text x="160.7" y="35.3">~25mOhm</text>
<text x="171" y="35.3">at</text>
<text x="174.1" y="35.3">-12V</text>
<text x="180.3" y="35.3">gate/source</text>
<text x="25.4" y="38.5">PWR_IN</text>
<text x="167" y="37.9">45mOhm</text>
<text x="176.5" y="37.9">@ 4.4A,</text>
<text x="185.2" y="37.9">10V</text>
<text x="165.1" y="62">12V</text>
<text x="169.8" y="62">Zener</text>
<text x="125.1" y="69.6">I2C_Adr:</text>
<text x="136.6" y="79.6">TFT Feather</text>
<text x="50.2" y="86.7">Board</text>
<text x="56.8" y="86.7">idle</text>
<text x="61.5" y="86.7">current:</text>
<text x="70.1" y="86.7">52ma +5V</text>
<text x="107.9" y="95.6">GPIO18</text>
<text x="107.9" y="97.5">GPIO17</text>
<text x="107.9" y="100.1">GPIO16 OV_ENC_SW7</text>
<text x="107.9" y="102.6">GPIO15</text>
<text x="107.9" y="105.2">GPIO14</text>
<text x="107.9" y="107.7">GPIO8</text>
<text x="160.7" y="107.7">GPIO11</text>
<text x="160.7" y="105.2">GPIO12</text>
<text x="160.7" y="102.6">GPIO13</text>
<text x="40.6" y="108.3">30V</text>
<text x="45.3" y="108.3">Zener</text>
<text x="148.6" y="110.1">OUTPUT_LED GPIO10</text>
<text x="160.7" y="112.8">GPIO9</text>
<text x="160.7" y="117.9">GPIO5</text>
<text x="160.7" y="115.3">GPIO6</text>
<text x="52.1" y="121">Fault</text>
<text x="58" y="121">Alarm</text>
<text x="104.1" y="162.3">OV_FAULT</text>
<text x="161.9" y="162.9">OC_FAULT</text>
<text x="47" y="180.7">I2C_Adr:</text>
<text x="55.8" y="180.7">0x50</text>
</g>
<g font-size="1.8" fill="#006464">
<text x="28" y="28.2">J1</text>
<text x="47" y="30.7">Vin</text>
<text x="59.6" y="40.2">Q1</text>
<text x="174.5" y="41.5">Q2</text>
<text x="54.6" y="42.8">DMP4047SK3</text>
<text x="150.5" y="44.7">0.015R</text>
<text x="170.2" y="43.4">DMP4047SK3</text>
<text x="22.4" y="48.8">J2</text>
<text x="37.5" y="49.8">R5</text>
<text x="44.5" y="51.7">0.1uF</text>
<text x="50.1" y="52.3">100K</text>
<text x="56.4" y="52.3">R6</text>
<text x="83.2" y="49.8">C3</text>
<text x="84.5" y="51.7">0.1uF</text>
<text x="94" y="53.6">R8</text>
<text x="104.7" y="49.1">+3V3</text>
<text x="122.5" y="50.4">U1</text>
<text x="143.5" y="49.1">100R</text>
<text x="145.4" y="51">R2</text>
<text x="151.3" y="51.7">1uF</text>
<text x="151.8" y="48.5">R1</text>
<text x="158.8" y="51">R3</text>
<text x="158.8" y="49.1">100R</text>
<text x="165.7" y="52.3">100K</text>
<text x="184.8" y="49.1">R4</text>
<text x="184.8" y="51.7">1K</text>
<text x="191.6" y="52.9">C1</text>
<text x="205.7" y="51.7">J3</text>
<text x="208.3" y="53.6">Pwr_Out</text>
<text x="25.8" y="55.5">GND</text>
<text x="47" y="58.8">12V</text>
<text x="50.7" y="56.7">D1</text>
<text x="94" y="56.7">10K</text>
<text x="102.9" y="54.2">R9</text>
<text x="102.9" y="56.7">10K</text>
<text x="109.2" y="54.2">R10</text>
<text x="123.7" y="54.2">A0</text>
<text x="123.7" y="56.7">A1</text>
<text x="123.7" y="59.3">ALERT</text>
<text x="132.8" y="59.3">VBUS</text>
<text x="134.2" y="54.2">IN+</text>
<text x="134.2" y="56.7">IN-</text>
<text x="149.1" y="55.5">C4</text>
<text x="158.8" y="59.3">BZX84C12T-7-F</text>
<text x="165" y="56.7">D2</text>
<text x="172.6" y="55.5">R7</text>
<text x="43.9" y="60.6">BZX84C12T-7-F</text>
<text x="62.2" y="61.2">R11</text>
<text x="62.2" y="63.7">10K</text>
<text x="123.7" y="61.8">SDA</text>
<text x="123.7" y="64.4">SCL</text>
<text x="133.8" y="61.8">GND</text>
<text x="135.4" y="64.4">VS</text>
<text x="187.2" y="65">GND</text>
<text x="205.8" y="62.5">J4</text>
<text x="211" y="61" transform="rotate(-90 211 61)">Output</text>
<text x="127.4" y="68.2">INA228</text>
<text x="133.9" y="69.6">0x40</text>
<text x="143.5" y="70.7">C5</text>
<text x="145.9" y="68.2">+3V3</text>
<text x="176.5" y="67.5">R12</text>
<text x="176.5" y="70.7">10K</text>
<text x="95.1" y="72.6">TP_Alert</text>
<text x="116.2" y="74.5">10uF</text>
<text x="121.2" y="72.6">+3V3</text>
<text x="141.6" y="72.6">0.1uF</text>
<text x="159.9" y="76.4">R13</text>
<text x="164.5" y="73.9">MMBT3904</text>
<text x="175.9" y="75.2">Q3</text>
<text x="47" y="80.9">FB1</text>
<text x="110.4" y="82.8">PWR_FLAG</text>
<text x="116.8" y="79.6">C6</text>
<text x="125.4" y="79.6">ESP32-S2</text>
<text x="128.8" y="82.1">U2</text>
<text x="161.8" y="80.2">10K</text>
<text x="162.6" y="82.8">R14</text>
<text x="42.5" y="87.9">10R</text>
<text x="47.5" y="89.1">R15</text>
<text x="64.7" y="89.8">U3</text>
<text x="75.4" y="86.6">+5V</text>
<text x="80" y="89.1">TP_5V</text>
<text x="129.4" y="86">RESET</text>
<text x="129.4" y="88.5">3V3</text>
<text x="161.3" y="84.7">100K</text>
<text x="34.8" y="93.6">PWR_FLAG</text>
<text x="58.1" y="92.3">LM78M05_TO220</text>
<text x="81.9" y="93.6">BAT43</text>
<text x="129.4" y="91">3V3</text>
<text x="129.4" y="93.6">GND</text>
<text x="43.8" y="99.3">D4</text>
<text x="50.8" y="98.7">C7</text>
<text x="55.3" y="101.8">1uF</text>
<text x="61.2" y="96.1">VI</text>
<text x="66.9" y="100.1" transform="rotate(-90 66.9 100.1)">GND</text>
<text x="68.2" y="96.1">VO</text>
<text x="77.5" y="100.6">C8</text>
<text x="82.6" y="98.7">D3</text>
<text x="129.4" y="96.1">A0</text>
<text x="129.4" y="98.7">A1</text>
<text x="129.4" y="101.2">A2</text>
<text x="138.5" y="101.2">VBUS</text>
<text x="139" y="96.1">VBAT</text>
<text x="141" y="98.7">EN</text>
<text x="176.4" y="96.7">+3V3</text>
<text x="35.6" y="105.6">BZX84C30-7-F</text>
<text x="77.5" y="103.7">1uF</text>
<text x="129.4" y="103.7">A3</text>
<text x="129.4" y="106.3">D24</text>
<text x="139.7" y="106.3">D12</text>
<text x="139.7" y="103.7">D13</text>
<text x="173.4" y="107.5">0.1uF</text>
<text x="175.3" y="103.1">C9</text>
<text x="180.9" y="106.3">2.2K</text>
<text x="181.5" y="103.1">R18</text>
<text x="193" y="106.3">2.2K</text>
<text x="193.6" y="103.1">R19</text>
<text x="205" y="105.6">2.2K</text>
<text x="205.6" y="103.7">R20</text>
<text x="212.7" y="105.6">2.2K</text>
<text x="213.3" y="103.7">R21</text>
<text x="227.9" y="103.1">R16</text>
<text x="237.5" y="105">1K</text>
<text x="238.1" y="103.1">R17</text>
<text x="27.2" y="113.9">+3V3</text>
<text x="41.1" y="112.6">+5V</text>
<text x="55.1" y="108.8">PWR_FLAG</text>
<text x="129.4" y="108.8">D25</text>
<text x="129.4" y="111.4">SCK</text>
<text x="129.4" y="113.9">MOSI</text>
<text x="139.7" y="111.4">D10</text>
<text x="139.7" y="108.8">D11</text>
<text x="141" y="113.9">D9</text>
<text x="187.3" y="113.3">D5</text>
<text x="193" y="113.3">D6</text>
<text x="203.8" y="113.3">D7</text>
<text x="219.1" y="113.3">D8</text>
<text x="237.5" y="112">SW1</text>
<text x="44.2" y="117.7">BAT43</text>
<text x="46.8" y="119.6">D9</text>
<text x="129.4" y="116.4">MISO</text>
<text x="129.4" y="119">RX</text>
<text x="141" y="119">D5</text>
<text x="141" y="116.4">D6</text>
<text x="185.4" y="119.6">OV_Fault</text>
<text x="206.4" y="119">OC_Fault</text>
<text x="239.4" y="116.4">SW_MEC_5G_LED</text>
<text x="33.7" y="120.9">BAT43</text>
<text x="34.3" y="126">D10</text>
<text x="55.3" y="124.7">BZ1</text>
<text x="129.4" y="121.5">TX</text>
<text x="129.4" y="124.1">D4</text>
<text x="139.9" y="124.1">SDA</text>
<text x="139.9" y="121.5">SCL</text>
<text x="37.5" y="130.4">0.1uF</text>
<text x="39.4" y="128.5">C10</text>
<text x="49.4" y="131.7">R22</text>
<text x="55.3" y="127.2">Buzzer</text>
<text x="49.4" y="133.6">0R</text>
<text x="51.2" y="136.1">Q4</text>
<text x="58.3" y="137.4">10K</text>
<text x="92" y="134.8">+3V3</text>
<text x="151.7" y="134.8">+3V3</text>
<text x="36.8" y="143.1">MMBT3904</text>
<text x="50.8" y="143.7">R24</text>
<text x="57.2" y="143.7">100K</text>
<text x="58.3" y="141.8">R23</text>
<text x="90.2" y="142.5">R25</text>
<text x="100.3" y="142.5">R26</text>
<text x="110.5" y="143.7">10K</text>
<text x="111.1" y="141.8">R29</text>
<text x="149.9" y="142.5">R27</text>
<text x="160" y="142.5">R28</text>
<text x="170.2" y="143.7">10K</text>
<text x="170.8" y="141.8">R30</text>
<text x="90.1" y="146.9">10K</text>
<text x="90.2" y="144.4">10K</text>
<text x="100.3" y="144.4">10K</text>
<text x="105.9" y="145">SW2</text>
<text x="117.4" y="146.9">10K</text>
<text x="149.8" y="146.9">10K</text>
<text x="149.9" y="144.4">10K</text>
<text x="160" y="144.4">10K</text>
<text x="165.6" y="145">SW3</text>
<text x="177.1" y="146.9">10K</text>
<text x="86.3" y="150.1">R31</text>
<text x="90.7" y="155.8">R35</text>
<text x="117.7" y="155.8">10nF</text>
<text x="119.3" y="150.7">R32</text>
<text x="119.3" y="152.6">C11</text>
<text x="146" y="150.1">R33</text>
<text x="150.4" y="155.8">R36</text>
<text x="177.4" y="155.8">10nF</text>
<text x="179" y="152.6">C12</text>
<text x="179" y="150.7">R34</text>
<text x="36.8" y="159">0.1uF</text>
<text x="41.8" y="158.3">+3V3</text>
<text x="79.3" y="157.7">C13</text>
<text x="89.7" y="161.5">10nF</text>
<text x="96.9" y="160.2">RotaryEncoder_Switch</text>
<text x="139" y="157.7">C15</text>
<text x="149.4" y="161.5">10nF</text>
<text x="156.6" y="160.2">RotaryEncoder_Switch</text>
<text x="38.1" y="164.1">C17</text>
<text x="45.7" y="163.4">U4</text>
<text x="46.4" y="165.3">24LC32</text>
<text x="78.3" y="162.2">10nF</text>
<text x="138" y="162.2">10nF</text>
<text x="38" y="169.1">A0</text>
<text x="38" y="171.7">A1</text>
<text x="45.9" y="170.1" transform="rotate(-90 45.9 170.1)">VCC</text>
<text x="48.4" y="169.1">SDA</text>
<text x="48.5" y="171.7">SCL</text>
<text x="38" y="174.2">A2</text>
<text x="45.9" y="175.4" transform="rotate(-90 45.9 175.4)">GND</text>
<text x="49.3" y="174.2">WP</text>
</g>
<g font-size="1.8" fill="#a90000">
<text x="36.1" y="29.6">1</text>
<text x="36.1" y="34.7">2</text>
<text x="27.1" y="43.6" transform="rotate(-90 27.1 43.6)">MP</text>
<text x="29.8" y="45.5">2</text>
<text x="56.4" y="45.5">2</text>
<text x="64.1" y="45.5">3</text>
<text x="170.7" y="45.5">3</text>
<text x="178.4" y="45.5">2</text>
<text x="203.1" y="45.5">2</text>
<text x="206.8" y="43.6" transform="rotate(-90 206.8 43.6)">MP</text>
<text x="29.8" y="48">1</text>
<text x="60.7" y="52.8" transform="rotate(-90 60.7 52.8)">1</text>
<text x="121.2" y="53.1">1</text>
<text x="138.4" y="53.1">10</text>
<text x="175" y="52.8" transform="rotate(-90 175 52.8)">1</text>
<text x="203.1" y="48">1</text>
<text x="121.2" y="55.6">2</text>
<text x="121.2" y="58.2">3</text>
<text x="139" y="58.2">8</text>
<text x="139" y="55.6">9</text>
<text x="203.1" y="58.8">1</text>
<text x="203.1" y="56.3">2</text>
<text x="121.2" y="60.7">4</text>
<text x="121.2" y="63.2">5</text>
<text x="139" y="63.2">6</text>
<text x="139" y="60.7">7</text>
<text x="177.2" y="74.4" transform="rotate(-90 177.2 74.4)">3</text>
<text x="169.8" y="79.5">1</text>
<text x="177.2" y="82" transform="rotate(-90 177.2 82)">2</text>
<text x="126.9" y="84.8">1</text>
<text x="126.9" y="87.4">2</text>
<text x="126.9" y="89.9">3</text>
<text x="59" y="95">1</text>
<text x="71.7" y="95">3</text>
<text x="126.9" y="92.5">4</text>
<text x="144.1" y="95">28</text>
<text x="144.1" y="100.1">26</text>
<text x="144.1" y="97.5">27</text>
<text x="65.8" y="102.3" transform="rotate(-90 65.8 102.3)">2</text>
<text x="126.9" y="102.6">8</text>
<text x="126.9" y="105.2">9</text>
<text x="144.1" y="107.7">23</text>
<text x="144.1" y="105.2">24</text>
<text x="144.1" y="102.6">25</text>
<text x="126.3" y="110.2">11</text>
<text x="126.3" y="112.8">12</text>
<text x="144.1" y="112.8">21</text>
<text x="144.1" y="110.2">22</text>
<text x="233.4" y="110.6" transform="rotate(-90 233.4 110.6)">4</text>
<text x="236" y="110.6" transform="rotate(-90 236 110.6)">3</text>
<text x="126.3" y="115.3">13</text>
<text x="126.3" y="117.9">14</text>
<text x="144.1" y="117.9">19</text>
<text x="144.1" y="115.3">20</text>
<text x="233.4" y="118.2" transform="rotate(-90 233.4 118.2)">1</text>
<text x="236" y="118.2" transform="rotate(-90 236 118.2)">2</text>
<text x="48.8" y="122.3">1</text>
<text x="126.3" y="120.4">15</text>
<text x="126.3" y="122.9">16</text>
<text x="144.1" y="122.9">17</text>
<text x="144.1" y="120.4">18</text>
<text x="48.8" y="127.4">2</text>
<text x="50.2" y="135.3" transform="rotate(-90 50.2 135.3)">3</text>
<text x="50.2" y="142.9" transform="rotate(-90 50.2 142.9)">2</text>
<text x="52.3" y="140.4">1</text>
<text x="101" y="147.7">A</text>
<text x="113" y="147.7">S1</text>
<text x="160.6" y="147.7">A</text>
<text x="172.7" y="147.7">S1</text>
<text x="100.9" y="152.8">B</text>
<text x="100.9" y="150.2">C</text>
<text x="113" y="152.8">S2</text>
<text x="160.6" y="152.8">B</text>
<text x="160.6" y="150.2">C</text>
<text x="172.7" y="152.8">S2</text>
<text x="44.8" y="165.2" transform="rotate(-90 44.8 165.2)">8</text>
<text x="35.5" y="168">1</text>
<text x="35.5" y="170.6">2</text>
<text x="35.5" y="173.1">3</text>
<text x="53.3" y="168">5</text>
<text x="53.3" y="170.6">6</text>
<text x="53.3" y="173.1">7</text>
<text x="44.8" y="177.9" transform="rotate(-90 44.8 177.9)">4</text>
</g>
<g font-size="1.8" fill="#0f0f0f">
<text x="108.6" y="58.1">INA228_ALR</text>
<text x="109.2" y="56.1">10K</text>
<text x="108.6" y="63.2">SCL</text>
<text x="108.6" y="60.6">SDA</text>
<text x="150.5" y="77.1">FET_DRV</text>
<text x="88.9" y="94.9">VBUS</text>
<text x="116.8" y="94.9">OV_ENC_A 5</text>
<text x="116.8" y="97.4">OV_ENC_B 6</text>
<text x="149.2" y="100">VBUS</text>
<text x="114.9" y="107.6">OC_ENC_SW10</text>
<text x="117.5" y="102.5">BUZZER</text>
<text x="117.5" y="105.1">FET_DRV</text>
<text x="148.6" y="102.5">INA228_ALR</text>
<text x="148.6" y="105.1">OC_LED</text>
<text x="148.6" y="107.6">OV_LED</text>
<text x="227.9" y="105">4.7K</text>
<text x="148.6" y="112.7">OP_SW</text>
<text x="149.2" y="115.2">OC_ENC_A</text>
<text x="149.2" y="117.8">OC_ENC_B</text>
<text x="202.6" y="115.9">OC_LED</text>
<text x="237.5" y="119.7">OUTPUT_LED</text>
<text x="149.2" y="122.8">SDA</text>
<text x="149.2" y="120.3">SCL</text>
<text x="64.1" y="138.1">BUZZER</text>
<text x="124.5" y="147.6">OV_ENC_SW</text>
<text x="184.1" y="147.6">OC_ENC_SW</text>
<text x="57.1" y="167.9">SDA</text>
<text x="57.1" y="170.5">SCL</text>
</g>
<g font-size="1.8" fill="#009600">
<text x="227.3" y="107">OP_SW</text>
<text x="179.1" y="116.5">OV_LED</text>
<text x="78.7" y="147.6">OV_ENC_A</text>
<text x="138.4" y="147.6">OC_ENC_A</text>
<text x="78.7" y="152.7">OV_ENC_B</text>
<text x="138.4" y="152.7">OC_ENC_B</text>
</g>
<g font-size=".5" fill="#840000">
<text x="25.8" y="44.5">Mounting</text>
<text x="205.5" y="44.5">Mounting</text>
</g>
</svg>
